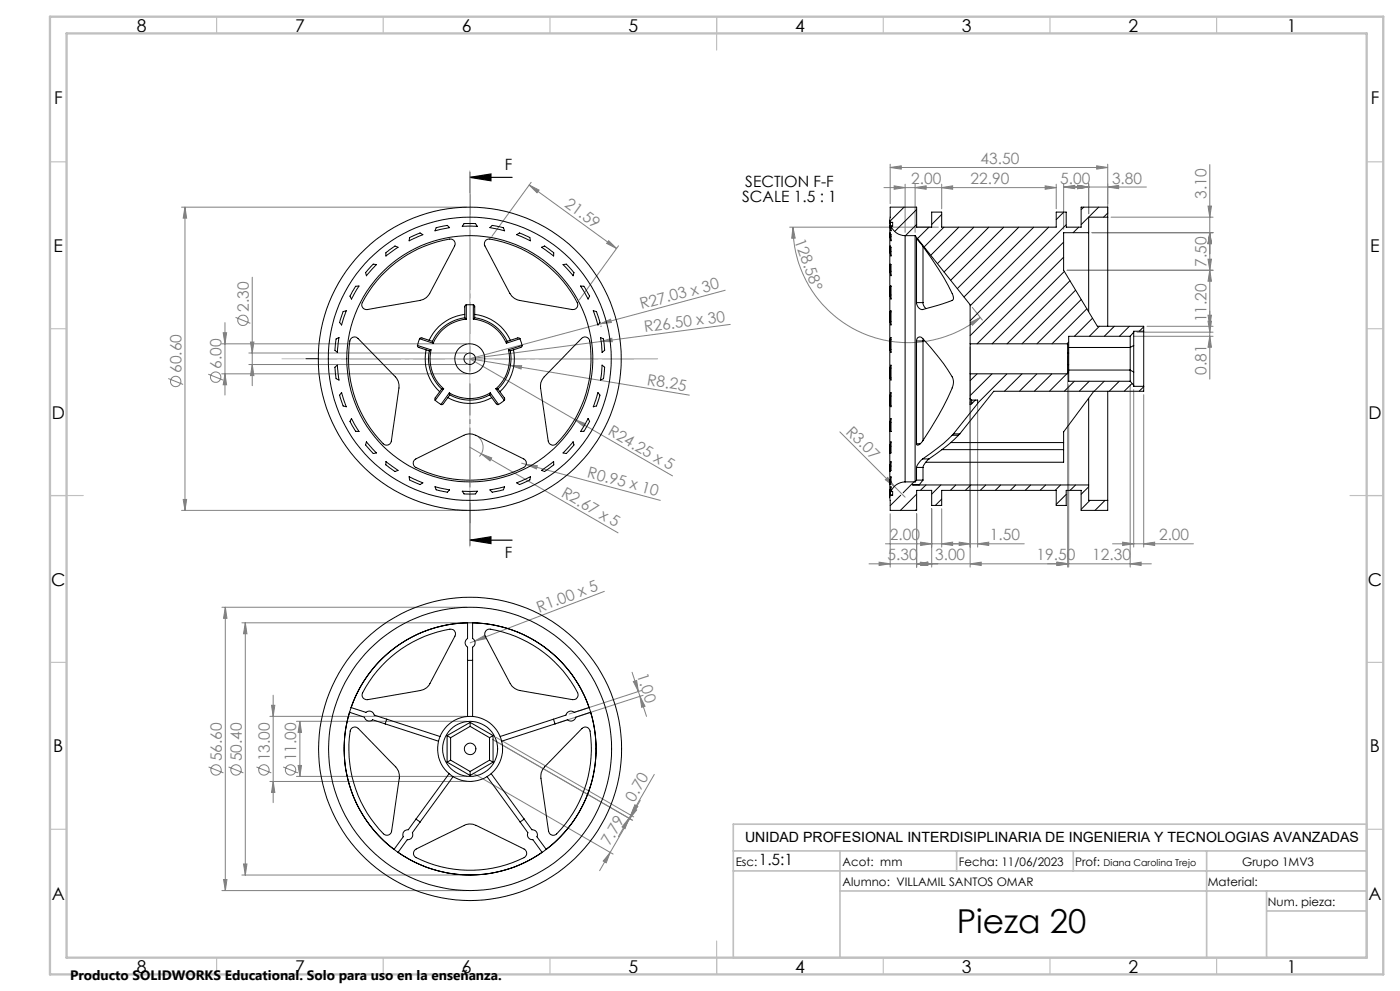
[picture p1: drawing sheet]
<svg xmlns="http://www.w3.org/2000/svg" width="420mm" height="297mm" viewBox="0 0 420 297" stroke-linecap="round" stroke-linejoin="round" font-family="sans-serif">
<g fill="none" stroke="#808080" stroke-width=".3">
<path d="M158.7 55.5l26.3 19M158.7 55.5l3 1.5-.6 .8zM159.3 54.6l-11.7 16.2M267.1 50.2l3.3-.5v1zM267.1 49.2v11.9M267.1 50.2h65.2M268.3 55.7l3.2 .5-3.2 .5zM271.5 55.2v14.4M274.5 56.2l3.3-.5v1zM274.5 55.2v14.4M282.5 56.2l3.3-.5v1zM282.5 55.2v7.4"/>
<path d="M313.5 55.7l3.4 .5-3.4 .5zM316.9 55.2v7.4M316.9 56.2h-51.7M319.1 56.1l3.3-.5v.9zM319.1 56.1h24.8M319.1 55.1v13.6M323.3 55.6l3.3 .5-3.3 .4zM326.6 55.1v9M329 49.7l3.3 .5-3.3 .5zM332.3 49.2v14.9M332.3 56.1l3.3-.5v.9zM362.9 49.3v64.3"/>
<path d="M54.5 62.1h85.4M55.5 62.1l.5 3.3h-1zM55.5 62.1v90.9M182.6 72.1l2.4 2.4-3-1.5zM185.6 73.7l-11.8 16.2M236.9 68.1h44.6M237.9 68.1l.6 3.3h-1zM237.9 68.1a34.6 34.6 0 0 0 19.6 31.2 34.6 34.6 0 0 0 36.6-4.2M327.6 69.7h36.3M333.3 65.1h30.6M362.4 61.8h1l-.5 3.3zM362.4 77.7h1l-.5 3.3z"/>
<path d="M362.9 69.7l.5 3.3h-1zM67 99.7h1l-.5 3.3zM67.5 96.7v21.7M70.7 95.1l4.4 1.8M75.7 83.1v32.5M180.1 97l3.1-1.3 .2 1zM180.2 97.6l.1 .4M217.6 87l-76.7 20.5M219.1 97.2l-38.8 5.1M291.1 96.7l3-1.6-2.4 2.4zM291.7 92.1l3 3.8M320.1 81h43.8"/>
<path d="M341.1 99.6h22.8M344.1 97.8h19.8M362.4 96.3h1l-.5 3.3zM362.4 94.5h1l-.5 3.3zM362.9 81l.5 3.3h-1zM50.5 113.4l4.4 1.8M62.5 112.1l4.4 1.8M66.5 103h73.4M66.5 112h73.4M67.5 112l.5 3.3h-1zM74.6 105.8h65.3M74.6 109.3h65.3"/>
<path d="M75.1 102.5h1.1l-.5 3.3zM75.7 109.3l.5 3.3h-1.1zM140.9 107.5l60.9 35.1M140.9 107.5l65.9 10.9M153.1 109.5l3.4 .1-.2 1zM180.3 102.3l3.3-.9 .1 1zM180.3 102.3l-39.4 5.2M291 104v66M320.3 106.8v63.2M320.6 115.3v54.7M339.1 115.3v54.7M340 100.8h23.9"/>
<path d="M340.1 116.8v47.2M343.1 118.3v45.7M362.9 100.8l.5 3.3h-1zM140.9 134l3.5 2M143.5 131a4 4 0 0 1 .3 5.8M144.4 136l41 23.7M144.4 136l3.1 1.2-.5 .9zM156.5 138.8l1.4 .4M157.9 139.2l3.3 .4-.3 .9zM157.9 139.2l40.2 10.8M172.4 125.7l3.1 1.2-.5 .9zM252 129.4l19.5 19.6"/>
<path d="M293.3 120.9v43.1M54.5 153h85.4M55 149.7h1l-.5 3.3zM265.6 143.8l.7-.7 2 2.7zM267.1 154v16M275 154v16M279.5 152.5v17.5M282.5 152.5v11.5M181.3 177.2l-40.3 15.4M260.7 169h30.2M263.7 168.5l3.4 .5-3.4 .5zM275 169l3.3-.5v1z"/>
<path d="M276.2 168.5l3.3 .5-3.3 .5zM276.2 162.5l3.3 .5-3.3 .5zM282.5 163l3.3-.5v1zM287.8 162.5l3.2 .5-3.2 .5zM291 169l3.4-.5v1zM291 169h54.4M293.3 163l3.3-.5v1zM307.3 163h-41.7M317 168.5l3.3 .5-3.3 .5zM317.3 168.5l3.3 .5-3.3 .5zM333.8 163h24.2M336.8 162.5l3.3 .5-3.3 .5z"/>
<path d="M339.1 169l3.2-.5v1zM343.1 163l3.3-.5v1zM66.6 182h73.4M67.6 182l.5 3.3h-1zM67.6 182v84.9M72.6 186.7h67.4M73.6 186.7l.5 3.2h-1zM73.6 186.7v75.6M142.4 192.1l2.9-1.6 .4 .9zM81 214.7h59M81.5 211.4h.9l-.4 3.3zM82 208.3v32.3"/>
<path d="M88.9 216.2h51.1M90 216.2l.5 3.3h-1.1zM90 216.2v16.5M189.6 201.5l1.9 5.8M190 204.3l1-.4 .5 3.4zM191.5 207.3l2.5 7.4M192 208.7l1.5 3-1 .3zM192.5 206.9l-21.8 7.1M192.9 208.4l-25.4 8.2M62.6 229.9l4.4 1.7M68.6 229.9l4.4 1.7M76.9 229.9l4.5 1.7"/>
<path d="M81 234.2h59M82 234.2l.4 3.3h-.9zM84.9 229.9l4.5 1.7M88.9 232.7h51.1M89.4 229.4h1.1l-.5 3.3zM141.9 231.7l42 24.3M147.7 221.6l42.1 24.2M148.8 221l41.3 23.8M192.1 239.9l-12.2 21M196.3 232.1l-7.1 12.2M73.1 258.9h1l-.5 3.4zM183.1 255.5l-1.2 3.1-.9-.5z"/>
<path d="M188.7 245.2l-3.2 5.5M188.7 245.2l-1.2 3.2-.9-.6zM189.2 244.3l-.5 .9M190.1 242.2l.9 .5-2.1 2.7zM190.5 241.2l.8 .5-2.1 2.6zM66.6 266.9h73.4M67.1 263.6h1l-.5 3.3zM72.6 262.3h67.4"/>
<circle cx="72.9" cy="96" r="1.55"/>
<circle cx="52.7" cy="114.3" r="1.55"/>
<circle cx="64.7" cy="113" r="1.56"/>
<circle cx="64.8" cy="230.7" r="1.55"/>
<circle cx="70.8" cy="230.7" r="1.55"/>
<circle cx="79.2" cy="230.8" r="1.56"/>
<circle cx="87.2" cy="230.7" r="1.55"/>
</g>
<path d="M140.9 53.2l6.4-1.1v2.1zM140.9 53.2h12.7M140.9 51.6v12.7M140.9 150.8v12.7M140.9 161.9l6.4-1v2zM140.9 161.9h12.7" fill="none" stroke="#000" stroke-width=".35"/>
<path d="M133.4 107.5h-41.7M140.9 100v-41.7M140.9 115v41.7M148.4 107.5h41.7" fill="none" stroke="#000" stroke-width=".3" stroke-dasharray="15.2 1.3 1.3 1.3" stroke-dashoffset="5.8"/>
<path d="M137.2 107.5h7.5M140.9 103.8v7.5" fill="none" stroke="#000" stroke-width=".3"/>
<path d="M140.9 51.2v112.7M84.6 107.5h6.7M95.5 107.5h101.8" fill="none" stroke="#c0c0c0" stroke-width=".3"/>
<g fill="none" stroke="#c0c0c0" stroke-width=".35">
<path d="M65 5v5M115 5v5M165 5v5M215 5v10M265 5v5M315 5v5M365 5v5M15 48.5h5M410 48.5h5M15 98.5h5M410 98.5h5M15 148.5h10"/>
<path d="M405 148.5h10M15 198.5h5M410 198.5h5M15 248.5h5M410 248.5h5M65 287v5M115 287v5M165 287v5M215 282v10M265 287v5M315 287v5M365 287v5"/>
</g>
<path d="M220 247h190v40h-190zM220 255h190M252 255v32M287 255v6M322 255v6M362 255v32M220 261h190M252 267h158M380 273h30M380 267v20" fill="none" stroke="#c0c0c0" stroke-width=".5"/>
<path d="M15 5h400v287h-400zM20 10h390v277h-390z" fill="none" stroke="#c0c0c0" stroke-width=".7"/>
<path d="M140.9 53.2l6.4-1.1v2.1zM140.9 161.9l6.4-1v2z" fill="#000"/>
<g fill="#808080">
<path d="M265.6 143.8l.7-.7 2 2.7z"/>
<path d="M180.3 102.3l3.3-.9 .1 1z"/>
<path d="M180.1 97l3.1-1.3 .2 1z"/>
<path d="M142.4 192.1l2.9-1.6 .4 .9z"/>
<path d="M144.4 136l3.1 1.2-.5 .9z"/>
<path d="M172.4 125.7l3.1 1.2-.5 .9z"/>
<path d="M157.9 139.2l3.3 .4-.3 .9z"/>
<path d="M153.1 109.5l3.4 .1-.2 1z"/>
<path d="M275 169l3.3-.5v1zM263.7 168.5l3.4 .5-3.4 .5zM276.2 168.5l3.3 .5-3.3 .5zM275 169l3.3-.5v1zM282.5 163l3.3-.5v1zM276.2 162.5l3.3 .5-3.3 .5zM332.3 56.1l3.3-.5v.9zM323.3 55.6l3.3 .5-3.3 .4zM339.1 169l3.2-.5v1zM317.3 168.5l3.3 .5-3.3 .5zM323.3 55.6l3.3 .5-3.3 .4zM319.1 56.1l3.3-.5v.9z"/>
<path d="M336.8 162.5l3.3 .5-3.3 .5zM343.1 163l3.3-.5v1zM267.1 50.2l3.3-.5v1zM329 49.7l3.3 .5-3.3 .5zM291 169l3.4-.5v1zM317 168.5l3.3 .5-3.3 .5zM282.5 56.2l3.3-.5v1zM313.5 55.7l3.4 .5-3.4 .5zM287.8 162.5l3.2 .5-3.2 .5zM293.3 163l3.3-.5v1z"/>
<path d="M274.5 56.2l3.3-.5v1zM268.3 55.7l3.2 .5-3.2 .5z"/>
<path d="M188.7 245.2l-1.2 3.2-.9-.6zM190.5 241.2l.8 .5-2.1 2.6z"/>
<path d="M190.1 242.2l.9 .5-2.1 2.7zM183.1 255.5l-1.2 3.1-.9-.5z"/>
<path d="M362.4 94.5h1l-.5 3.3zM362.9 81l.5 3.3h-1z"/>
<path d="M55.5 62.1l.5 3.3h-1zM55 149.7h1l-.5 3.3zM67 99.7h1l-.5 3.3zM67.5 112l.5 3.3h-1zM75.1 102.5h1.1l-.5 3.3zM75.7 109.3l.5 3.3h-1.1zM67.6 182l.5 3.3h-1zM67.1 263.6h1l-.5 3.3zM81.5 211.4h.9l-.4 3.3zM82 234.2l.4 3.3h-.9zM73.6 186.7l.5 3.2h-1zM73.1 258.9h1l-.5 3.4zM90 216.2l.5 3.3h-1.1zM89.4 229.4h1.1l-.5 3.3zM362.4 61.8h1l-.5 3.3zM362.9 69.7l.5 3.3h-1zM362.9 69.7l.5 3.3h-1zM362.4 77.7h1l-.5 3.3zM362.4 96.3h1l-.5 3.3zM362.9 100.8l.5 3.3h-1z"/>
<path d="M190 204.3l1-.4 .5 3.4zM192 208.7l1.5 3-1 .3z"/>
<path d="M237.9 68.1l.6 3.3h-1zM291.1 96.7l3-1.6-2.4 2.4z"/>
<path d="M158.7 55.5l3 1.5-.6 .8zM182.6 72.1l2.4 2.4-3-1.5z"/>
</g>
<g fill="none" stroke="#000" stroke-width=".3">
<path d="M112 79.2l1 .1-3.1 3.4-.2-1zM115.7 75.8l2.8-2.1 .9 .4-3.6 2.6zM122.9 71.2l3.1-1.4 .9 .5-4.2 1.9zM130.8 68.3l3.4-.7 .7 .6-4.4 1zM139.2 67h3.5l.5 .8h-4.5zM145.8 71.9l.8-.3a35.9 35.9 0 0 1 26.7 19.6 1.42 1.42 0 0 1-1.6 1.6l-13.1-2.3a6.3 6.3 0 0 1-5.6-2.6l-7.5-14.2a1.42 1.42 0 0 1 .3-1.8zM147 68.2l.7-.6 2.1 .3 1.2 .4 .4 .9zM155 70.3l.9-.5 2.3 1 .8 .4 .1 1zM162.5 74.1l.9-.4 1.7 1.3a1.56 1.56 0 0 1 1 1.7zM168.9 79.3l1-.1 .6 .6 1.7 1.9-.3 1zM266.9 66v83M267.1 79.2l.2 .1v3.4l-.2-1z"/>
<path d="M267.1 73.7l.2 .4v2.6l-.2-.9zM267.1 69.8l.2 .5v1.9zM267.1 67.6l.2 1.6zM267.1 67l.2 .8M267.1 67v-.4h.7v1.2h-.5M267.1 66.7h.7M267.1 67.9h.1M267.1 70.8h.2M267.1 75.3h.2M267.3 67.8a4.6 4.6 0 0 0 4.2 2.8M267.3 67.8h.1M271.2 62.1l-4.3 4.3"/>
<path d="M271.5 70.6v73.8M271.5 70.6h3M274.5 70.6v73.8M274.5 70.6l16.5 20.7v11.7M275 71.6l.2 .2a80.1 80.1 0 0 1 10.8 17v.7l-.2 .4a51.1 51.1 0 0 1-9.4 2.9 2.28 2.28 0 0 1-1.4-2.1M275 71.6h.1M275 71.6v19.1M275 62.8l-6.6 6.6M275 67.3l-3.4 3.3M276.9 73.9v16.8M278.7 68.1l-3.5 3.4M282.5 64.3l-3 3"/>
<path d="M283.2 68.1l-6 5.9M287.7 68.1l-8.5 8.4M292.2 68.1l-11 10.9M296.7 68.1l-13.5 13.4M301.1 68.1l-15.9 15.9M305.6 68.1l-18.4 18.4M310.1 68.1l-20.9 20.9M314.6 68.1l-23.6 23.5M319.1 72.6l-28.1 28M319.1 77.1l-26 25.9M319.1 63.6l-2.2 2.2M319.9 67.3l-28.9 28.8"/>
<path d="M323.6 68.1l-1.7 1.6M325.1 62.1l-.8 .7M326.6 69.6l-.2 .1M326.6 69.7v23.7M326.6 69.7h-7.5v11.3l10.1 16.8h13.9v1.5M329.6 62.1l-5.3 5.2M332.3 63.8l-1.2 1.3M332.3 65.1v-3h-8v6h-4.4v-4.5h-3v4.5h-34.4v-4.5h-3v4.5h-4.5v-6h-7.9v4.9M332.3 65.1v32.7M332.3 65.1h-5.7v4.6M102.9 93.4l1-.3-1.4 4.3-.6-.7zM106.7 85.8l1-.1-2.3 3.9-.4-.8z"/>
<path d="M114.4 82.7a35.4 35.4 0 0 1 21-11.1 1.42 1.42 0 0 1 1 2.1l-6.2 11.8a6.3 6.3 0 0 1-4.2 4.5l-15.8 2.8a1.44 1.44 0 0 1-1.4-.6 1.44 1.44 0 0 1-.1-1.5l3.1-5zM139.4 94.2a13.5 13.5 0 0 0-10.7 7.8M139.4 95.2a12.3 12.3 0 0 0-9.7 7.1M139.4 95.2l.5 .4M139.9 91.4h2.1M139.9 91.4l-.5 .6v3.2M139.9 95.6a11.9 11.9 0 0 0-9.9 7.3M139.9 91.4v4.2M142 91.4l.4 .4v3.4M142 95.6a11.9 11.9 0 0 1 9.9 7.3M142 91.4v4.2M142.4 94.2a13.4 13.4 0 0 1 10.7 7.8"/>
<path d="M142.4 95.2l-.4 .4M142.4 95.2a12.3 12.3 0 0 1 9.8 7.1M174.2 85.7l1 .1 .4 .7 1.3 2.3-.5 .8zM178 93.1l.9 .3 .7 2 .4 1.3-.6 .7zM267.1 93.4l.2-.3v4.3l-.2-.7zM267.1 85.8l.2-.1v3.9l-.2-.8zM267.1 81.3h.2M267.1 85.8h.2M267.1 88.4h.2M267.1 93.5h.2M267.1 96.3h.2M275 90.7h1.9"/>
<path d="M276.9 90.7l.2 .9 .7 .9M319.3 81.3l-21.7 21.7M321 84.1l-18.9 18.9M322.7 87l-16.1 16M324.4 89.7l-13.3 13.3M326.1 92.5l-10.5 10.5M327.8 95.4l-5.5 5.4M329.8 97.8l-3 3M334.3 97.8l-3 3M338.8 97.8l-3 3M340.1 99.6l-1 1.2M343.1 98l-1.3 1.3"/>
<path d="M343.1 99.3v16.5M343.1 99.3h-3v16.5h3M100.5 110.1l.7-.7 .5 4.5-.9-.4zM100.8 101.6l.9-.5-.5 4.5-.7-.6zM102.5 117.6l1.4 4.3-1-.2-.7-2a1.6 1.6 0 0 1 .3-2.1zM105.4 101.4a1.37 1.37 0 0 1 2 0l9.3 9.5a6.1 6.1 0 0 1 3 5.4l-2.3 15.9a1.43 1.43 0 0 1-1 1.2 1.43 1.43 0 0 1-1.4-.4 36 36 0 0 1-9.9-31.3zM125.2 103.5l.1 .4 .4 .2 3.1 1.1M125.2 103.5l4.1 1.3M125.9 101.5l.7-.2 3.1 1M125.9 101.5l-.7 2M125.9 101.5l4.1 1.4M127.8 104.8a13.4 13.4 0 0 0 4.1 12.6"/>
<path d="M128.8 105.2a12.4 12.4 0 0 0 3.7 11.4M129.3 104.8l-.5 .4M129.3 104.8a12 12 0 0 0 3.8 11.7M129.7 102.3l.3 .6M130.6 120l1.7 1.2M132.5 116.6l-1.9 2.6v.8M133.1 116.5l-.6 .1M133.1 116.5l-2.5 3.5M134.3 119.2a13.4 13.4 0 0 0 13.2 0M134.8 117.8l.1 .6M134.8 117.8a11.9 11.9 0 0 0 12.3 0M134.8 117.8l-2.5 3.4"/>
<path d="M134.9 118.4l-1.9 2.6-.4 .3-.3-.1M134.9 118.4a12.3 12.3 0 0 0 12 0M146.9 118.4l2 2.6 .7 .2M147.1 117.8l-.2 .6M147.1 117.8l2.5 3.4M148.8 116.5l.6 .1M148.8 116.5l2.5 3.5M149.4 116.6l1.9 2.6v.8M151.3 120l-1.7 1.2M152.2 102.3l-.3 .6M152.5 104.8l.6 .4M152.5 104.8a11.9 11.9 0 0 1-3.7 11.7"/>
<path d="M153.1 105.2a12.4 12.4 0 0 1-3.7 11.4M154.1 104.8a13.4 13.4 0 0 1-4.1 12.6M156 101.5l.6 2M156 101.5l-.7-.2-3.1 1M156 101.5l-4.1 1.4M156.6 103.5l-.2 .6-3.3 1.1M156.6 103.5l-4.1 1.3M174.5 101.4a1.42 1.42 0 0 1 1.4-.4 1.42 1.42 0 0 1 1 1.2 35.9 35.9 0 0 1-10.4 31.1 1.4 1.4 0 0 1-2-1.1l-1.9-13.1a6.3 6.3 0 0 1 .7-6.2zM179.4 117.6a1.6 1.6 0 0 1 .2 2.1l-.7 2-.9 .2zM180.2 101.1l.8 .5 .2 1.3 .2 2.1-.8 .6zM180.6 109.4l.8 .7-.2 2.1-.2 1.3-.8 .4zM267.1 118.7h.2"/>
<path d="M267.1 101.8h.2M267.1 113.3h.2M267.1 104.7h.2M267.1 110.3h.2M267.3 117.6v4.3l-.2-.2v-3.3zM267.3 109.4v4.5l-.2-.4v-3.4zM267.3 101.1v4.5l-.2-.6v-3.4zM275 102.2v-.1a1 1 0 0 1 .6-1.1 1 1 0 0 1 1.2 .4 50.1 50.1 0 0 1 9.2 12.4v1.5a74.6 74.6 0 0 1-10 17.8l-.7 .3-.3-.4M275 102.2v30.8M275 102.2h1.9M276.9 102.2v29.9M277 101.6l-.1 .6"/>
<path d="M291 112v9.2l.5-.2M291 119.4l.5 .5M291 103v9M291 103h29.3v2.8M291.5 119.9h1.8v1l-7.3 9.1M291.5 119.9v1.1M292.6 119.9l-1.1 1.1M293.1 112l-2.1 2.1M297.6 112l-6.6 6.6M302.1 112l-8.8 8.8M306.6 112l-5.3 5.3M311.1 112l-5.3 5.3"/>
<path d="M315.6 112l-5.3 5.3M320 112l-5.2 5.3M320.3 105.8v3.5M320.3 105.8h.3M320.3 109.3v2.7h-29.3M320.3 109.3h.3M320.6 102.5l-.5 .5M320.6 111.5l-.3 .3M320.6 105.8v3.5M320.6 110.9h18.5l1 .6M320.6 109.3v5h18.5M322.3 114.3l-3 3"/>
<path d="M326.6 119.4v25.9M326.8 114.3l-3 3M328.2 117.3l-9.1 12.1v3.2M331.3 114.3l-3 3M332.3 117.3v32.7M335.8 114.3l-3 3M339.1 100.8v13.5M339.1 114.3l1 1.2M339.1 100.8h-18.5v5M339.6 114.9l-2.3 2.4M340.1 103.5l-1 .6h-18.5M343.1 115.9l-1.4 1.4"/>
<path d="M343.1 115.8v1.5h-45l-10.2 12.7M105.4 125.4l2.3 3.9h-1l-.9-1.5-.8-1.5zM109.9 132.4l3.1 3.3-1 .2-.6-.6-1.7-2zM115.8 138.3l3.6 2.7-.9 .3-1.8-1.2-1-.8zM124.3 137.9l12.4-6.2a6.1 6.1 0 0 1 6-1.2l14.4 7a1.43 1.43 0 0 1 0 2.6 35.8 35.8 0 0 1-32.7-.3 1.43 1.43 0 0 1-.1-1.9zM171.9 132.4l.3 .9-1.7 2-.6 .6-1-.2zM176.4 125.4l.5 .9-1.3 2.2-.4 .8h-1zM267.1 139.7h.2M267.1 133.7h.2M267.1 129.3h.2M267.1 126.6h.2M267.1 121.6h.2"/>
<path d="M267.3 138.3v2.7l-.2 .3v-2zM267.3 132.4v3.3l-.2 .2v-2.6zM267.3 125.4v3.9h-.2v-3zM275 133h1.1M276.8 137.5l-1.4 1.5-.4 1.1M276.8 137.5h1.9M278.7 137.5l-1.2 1.3-.6 1.3M282.6 134.8h36.5M285.2 132.6h33.9M285.6 130.5l-2.5 2.4-6.3 4.6M285.6 130.5h1.9M286 130l-.4 .5"/>
<path d="M286 130h1.9M287.5 130.5l-4.1 3.7-4.7 3.3M287.9 130l-.4 .5M319.1 132.6v2.2M319.1 134.8v3.7h-41.4M122.7 142.9l4.2 1.8-.9 .5-1.6-.6-1.5-.8zM130.5 145.9l4.4 .9-.7 .7-2.1-.4-1.3-.3zM138.7 147.2h4.5l-.5 .8-1.8 .1-1.7-.1zM147 146.8l4.4-.9-.4 .9-1.2 .3-2.1 .4zM155 144.7l4.1-1.8-.1 .9-.8 .4-2.3 1zM162.5 141l3.6-2.7v1l-1.3 1-1.4 1zM267.1 148.1v4.9h7.9v-6h4.5v4.5h3v-4.5h34.4v4.5h3v-4.5h4.4v6h8v-3"/>
<path d="M267.1 148.4h.7M267.1 147.2h.1M267.1 144.2h.2M267.3 147.3l-.2 .8M267.3 145.9l-.2 1.6zM267.3 142.9v1.8l-.2 .5zM267.3 147.3h.5v1.1h-.7v-.3M270.2 148.4l-3.1 3.1M271.5 144.4a4.6 4.6 0 0 0-4.2 2.9M271.5 144.4h3M274.2 144.4l-3.3 3.3M275 140.1v3.8"/>
<path d="M275 140.1h1.9M275 143.9h1.9M275 143.9l-.5 .5M275 148.1l-4.9 4.9M275 152.6l-.4 .4M276.9 140.1v3.8M276.9 143.9l-1.1 1.4h-2h52.8M277.8 145.3l-1.7 1.7M282.3 145.3l-2.8 2.8M282.5 149.6l-1.9 1.9M286.7 145.3l-1.6 1.7M291.3 145.3l-1.7 1.7"/>
<path d="M295.7 145.3l-1.6 1.7M300.2 145.3l-1.6 1.7M304.7 145.3l-1.6 1.7M309.2 145.3l-1.6 1.7M313.7 145.3l-1.7 1.7M318.2 145.3l-1.7 1.7M319.9 148.2l-3 3M322.7 145.3l-1.7 1.7M326.6 145.9l-2.3 2.2M326.6 145.3v4.7h5.7M327 150l-2.7 2.6M331.5 150l-3 3"/>
<path d="M115.9 198.2a35.5 35.5 0 0 1 19.6-9.6 1.36 1.36 0 0 1 1 2l-6.2 11.8a6 6 0 0 1-4.2 4.5l-15.8 2.8a1.41 1.41 0 0 1-1.4-.6 1.41 1.41 0 0 1-.1-1.5l.9-1.7a35.6 35.6 0 0 1 6.2-7.7zM140.3 197.9h1.5M145.9 188.9l.7-.3a35.9 35.9 0 0 1 26.8 19.5 1.47 1.47 0 0 1-1.6 1.6l-13.1-2.3a6.3 6.3 0 0 1-5.6-2.5l-7.5-14.3a1.45 1.45 0 0 1 .3-1.7zM105.3 212.1l4.5 1.4a1.49 1.49 0 0 1 2.5 .8l3.7 1.2M105.3 212.1a37.8 37.8 0 0 1 35-25.4v4.6a1.52 1.52 0 0 0 0 2.7v20.7M105.4 218.3a1.41 1.41 0 0 1 2.1 0l9.2 9.6a6.3 6.3 0 0 1 3.1 5.3l-2.3 15.9a1.42 1.42 0 0 1-1 1.2 1.42 1.42 0 0 1-1.5-.4 36.1 36.1 0 0 1-9.8-31.3zM115.6 217l-3.8-1.3a1.49 1.49 0 0 1-2.5-.8l-4.5-1.4a37.8 37.8 0 0 0 13.4 41.1l2.8-3.8a1.51 1.51 0 0 1 1.5-2.1l12.2-16.8M115.6 217l16 5.1M116 215.5l-.4 1.5M116 215.5l16 5.2M141 216.5l6.9 3.9M141 216.5l-6.9 3.9"/>
<path d="M141 216.5v1.2M141 217.7l5.9 3.4M141 217.7l-5.8 3.4M141.8 214.7v-20.7a1.52 1.52 0 0 0 0-2.7v-4.6a37.8 37.8 0 0 1 34.9 25.4l-4.4 1.4a1.5 1.5 0 0 0-2.5 .8l-3.7 1.2M166.1 215.5l.4 1.5M166.1 215.5l-16.1 5.2M166.5 217l3.8-1.3a1.51 1.51 0 0 0 2.5-.8l4.4-1.4a37.8 37.8 0 0 1-13.4 41.1M166.5 217l-16 5.1M174.6 218.3a1.42 1.42 0 0 1 1.4-.3 1.42 1.42 0 0 1 1 1.1 36.2 36.2 0 0 1-10.4 31.1 1.41 1.41 0 0 1-2-1.1l-1.9-13.1a6.3 6.3 0 0 1 .7-6.2zM134.1 220.4v8M134.1 228.4l6.9 4M134.1 220.4l1.1 .7"/>
<path d="M135.2 227.8l5.8 3.4M135.2 227.8l-1.1 .6M135.2 221.1v6.7M135.9 232.8l-12.2 16.8a1.54 1.54 0 0 1-1.5 2.1l-2.8 3.7a37.8 37.8 0 0 0 43.2 0l-2.7-3.7a1.51 1.51 0 0 1-1.5-2.1l-2.4-3.3M141 231.2v1.2M146.1 232.8l9.9 13.5M146.9 227.8l-5.9 3.4M146.9 227.8l1 .6M146.9 221.1v6.7M147.4 231.9l12.2 16.8a1.51 1.51 0 0 1 1.5 2.1l2.8 3.8M147.9 228.4l-6.9 4M147.9 220.4v8"/>
<path d="M147.9 220.4l-1 .7M124.4 254.8l12.4-6.2a6 6 0 0 1 6-1.2l14.4 7.1a1.46 1.46 0 0 1 0 2.5 36.1 36.1 0 0 1-32.8-.3 1.37 1.37 0 0 1 0-1.9zM124.8 245.5l1.2 .8M157.2 245.5l-1.2 .8"/>
<circle cx="140.9" cy="107.5" r="4.5"/>
<circle cx="140.9" cy="107.5" r="1.73"/>
<circle cx="140.9" cy="107.5" r="42.4"/>
<circle cx="140.9" cy="107.5" r="36.9"/>
<circle cx="140.9" cy="107.5" r="45.4"/>
<circle cx="141" cy="224.5" r="9.8"/>
<circle cx="141" cy="224.4" r="37.8"/>
<circle cx="141" cy="224.4" r="42.4"/>
<circle cx="141" cy="224.5" r="45.4"/>
<circle cx="141" cy="224.4" r="1.73"/>
<circle cx="141" cy="224.4" r="8.3"/>
</g>
<text font-size="9.9" x="287" y="279.7">Pieza 20</text>
<g font-size="5.3">
<text x="41" y="9.5">8</text>
<text x="88.5" y="9.5">7</text>
<text x="138.5" y="9.5">6</text>
<text x="188.5" y="9.5">5</text>
<text x="238.5" y="9.5">4</text>
<text x="288.5" y="9.5">3</text>
<text x="338.5" y="9.5">2</text>
<text x="386" y="9.5">1</text>
<text x="16.2" y="31.3">F</text>
<text x="411.2" y="31.3">F</text>
<text x="16.1" y="75.5">E</text>
<text x="411.1" y="75.5">E</text>
<text x="15.5" y="125.5">D</text>
<text x="410.5" y="125.5">D</text>
<text x="15.4" y="175.5">C</text>
<text x="410.4" y="175.5">C</text>
<text x="16" y="225.5">B</text>
<text x="411" y="225.5">B</text>
<text x="15.5" y="269.8">A</text>
<text x="410.5" y="269.8">A</text>
<text x="41" y="291.5">8</text>
<text x="88.5" y="291.5">7</text>
<text x="138.5" y="291.5">6</text>
<text x="188.5" y="291.5">5</text>
<text x="238.5" y="291.5">4</text>
<text x="288.5" y="291.5">3</text>
<text x="338.5" y="291.5">2</text>
<text x="386" y="291.5">1</text>
</g>
<g font-size="4.7">
<text x="151.4" y="51">F</text>
<text x="223.6" y="56.1">SECTION F-F</text>
<text x="222.6" y="60.7">SCALE 1.5 : 1</text>
<text x="151.4" y="167.2">F</text>
<text x="227.6" y="259.3">1.5:1</text>
</g>
<g font-size="4.7" fill="#808080">
<text x="294.2" y="49.2">43.50</text>
<text x="273.4" y="55.2">2.00</text>
<text x="291.2" y="55.2">22.90</text>
<text x="318.1" y="55">5.00</text>
<text x="333.6" y="55">3.80</text>
<text x="361.9" y="59.7" transform="rotate(-90 361.9 59.7)">3.10</text>
<text x="169.2" y="61.7" transform="rotate(36 169.2 61.7)">21.59</text>
<text x="238.2" y="72.3" transform="rotate(70 238.2 72.3)">128.58°</text>
<text x="361.9" y="79.9" transform="rotate(-90 361.9 79.9)">7.50</text>
<text x="74.6" y="93.4" transform="rotate(-90 74.6 93.4)">2.30</text>
<text x="192.4" y="92.7" transform="rotate(-15 192.4 92.7)">R27.03 x 30</text>
<text x="193.4" y="99.6" transform="rotate(-8 193.4 99.6)">R26.50 x 30</text>
<text x="361.9" y="96.6" transform="rotate(-90 361.9 96.6)">11.20</text>
<text x="54.4" y="111.7" transform="rotate(-90 54.4 111.7)">60.60</text>
<text x="66.4" y="110.5" transform="rotate(-90 66.4 110.5)">6.00</text>
<text x="361.9" y="112.3" transform="rotate(-90 361.9 112.3)">0.81</text>
<text x="194" y="115.3" transform="rotate(9 194 115.3)">R8.25</text>
<text x="182.2" y="130.2" transform="rotate(30 182.2 130.2)">R24.25 x 5</text>
<text x="253.6" y="129.6" transform="rotate(45 253.6 129.6)">R3.07</text>
<text x="176" y="143" transform="rotate(15 176 143)">R0.95 x 10</text>
<text x="168.1" y="148.5" transform="rotate(30 168.1 148.5)">R2.67 x 5</text>
<text x="267" y="161.9">2.00</text>
<text x="296.9" y="161.9">1.50</text>
<text x="347.7" y="161.9">2.00</text>
<text x="266.3" y="167.9">5.30</text>
<text x="280.5" y="167.9">3.00</text>
<text x="311" y="167.9">19.50</text>
<text x="327.7" y="167.9">12.30</text>
<text x="161.7" y="183.6" transform="rotate(-21 161.7 183.6)">R1.00 x 5</text>
<text x="191" y="202.4" transform="rotate(72 191 202.4)">1.00</text>
<text x="66.5" y="228.2" transform="rotate(-90 66.5 228.2)">56.60</text>
<text x="72.5" y="228.2" transform="rotate(-90 72.5 228.2)">50.40</text>
<text x="80.9" y="228.2" transform="rotate(-90 80.9 228.2)">13.00</text>
<text x="88.9" y="228.2" transform="rotate(-90 88.9 228.2)">11.00</text>
<text x="190.3" y="240.5" transform="rotate(-60 190.3 240.5)">0.70</text>
<text x="183" y="253.6" transform="rotate(-60 183 253.6)">7.79</text>
</g>
<text font-size="4.2" x="223.5" y="252.5">UNIDAD PROFESIONAL INTERDISIPLINARIA DE INGENIERIA Y TECNOLOGIAS AVANZADAS</text>
<text font-size="4.1" x="21" y="293.7">Producto SOLIDWORKS Educational. Solo para uso en la enseñanza.</text>
<g font-size="3.5">
<text x="220.7" y="259.5">Esc:</text>
<text x="252.8" y="259.5">Acot: mm</text>
<text x="287.6" y="259.5">Fecha: 11/06/2023</text>
<text x="322.5" y="259.5">Prof:</text>
<text x="372.6" y="259.5">Grupo 1MV3</text>
<text x="252.8" y="265.6">Alumno: VILLAMIL SANTOS OMAR</text>
<text x="362.3" y="265.6">Material:</text>
<text x="380.4" y="271.4">Num. pieza:</text>
</g>
<text font-size="2.8" x="331" y="259.5">Diana Carolina Trejo</text>
</svg>
